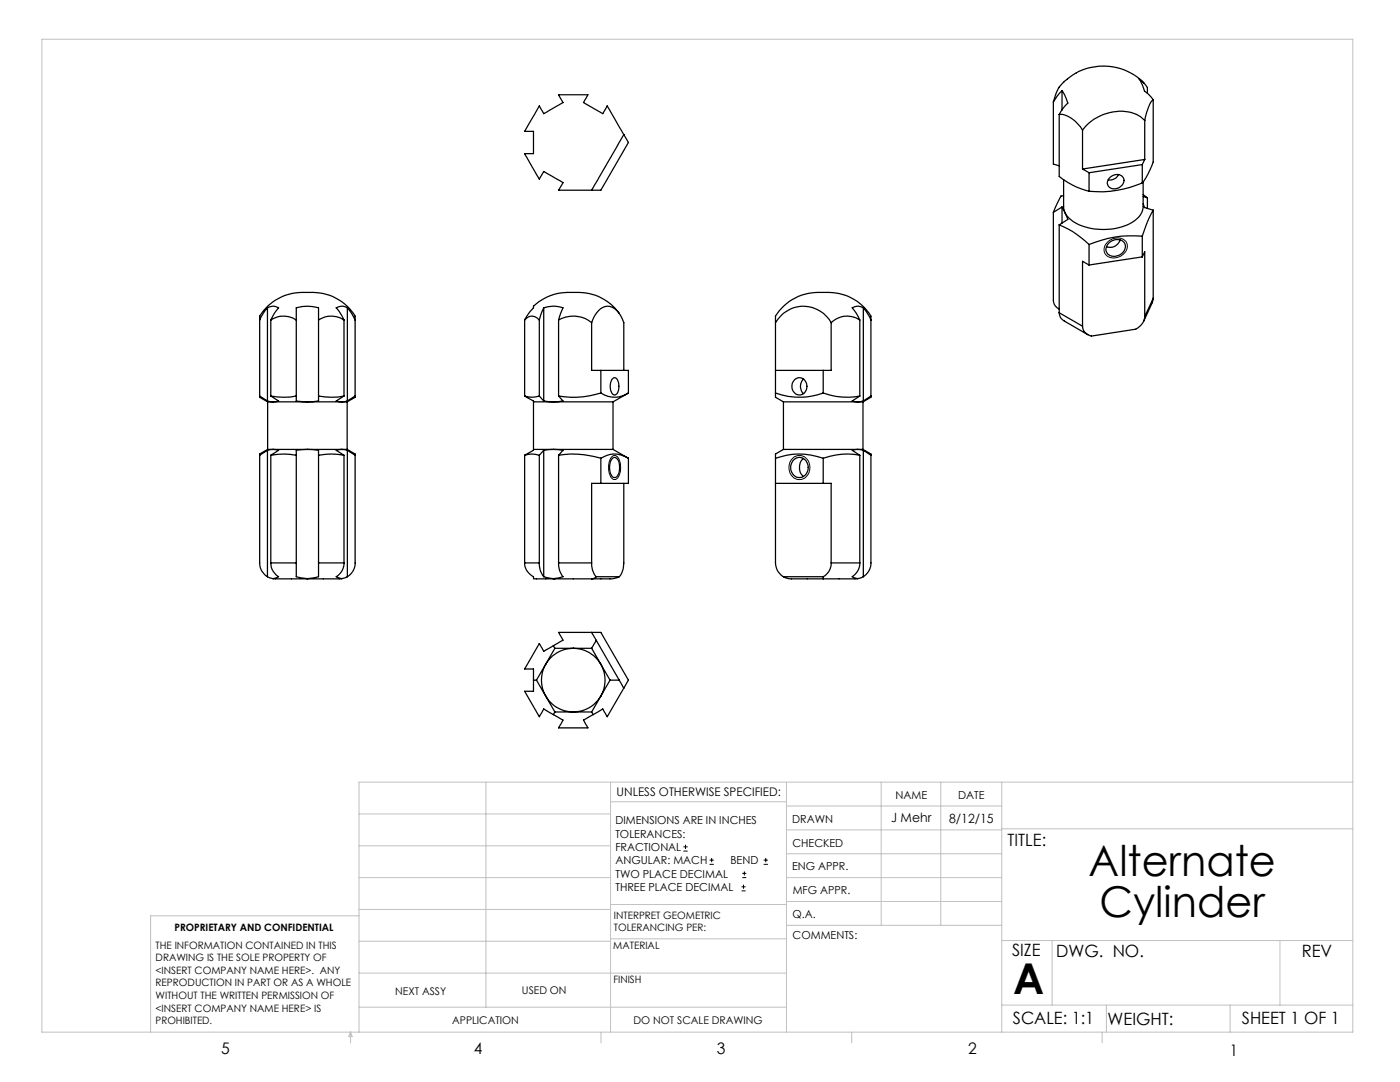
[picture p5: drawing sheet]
<svg xmlns="http://www.w3.org/2000/svg" width="279mm" height="216mm" viewBox="0 0 279 216" stroke-linecap="round" stroke-linejoin="round" font-family="sans-serif">
<g fill="none" stroke="#000" stroke-width=".2">
<path d="M220.9 48.4a2.46 2.46 0 0 1 3.9 0 2.33 2.33 0 0 1-2.1 3 1.77 1.77 0 0 1-2.2-.8 1.77 1.77 0 0 1 .4-2.2zM122.1 91.1a.84 .84 0 0 1 .9-.2 .84 .84 0 0 1 .5 .8 3.6 3.6 0 0 1-.5 3.9l-.1 .1a1.16 1.16 0 0 1-1.3-1.2 3.8 3.8 0 0 1 .5-3.4zM158 91.7a2.07 2.07 0 0 1 2.4-.6 2.07 2.07 0 0 1 1.2 2.2 2.08 2.08 0 0 1-1.3 2.2 2.08 2.08 0 0 1-2.4-.7l-.3-.6-.2-.9 .3-1.1zM136.4 169.8h.8M136.4 169h.8M136.8 168.6v.8M141.6 172.5h.9M141.6 171.6h.9M142 171.2v.8M148 177.8h.8M148 177h.8M148.1 175.1h.8"/>
<path d="M148.1 174.3h.8M148.4 176.5v.8M148.6 173.9v.8M152.4 172.5h.8M152.4 171.6h.8M152.8 171.2v.8"/>
</g>
<g fill="none" stroke="#c0c0c0" stroke-width=".2">
<path d="M8.4 7.8h261.6v198.2h-261.6zM97 156.1v44.9M121.8 156.1v49.9M121.8 160h35.2M157 156.1v49.9M175.9 156.1v28.5M187.7 156.1v28.5M199.9 156.1v49.9M270 156.1h-198.4v49.9M71.6 175.1h50.2M71.6 168.8h50.2M71.6 162.4h50.2"/>
<path d="M157 170.4h42.9M157 165.6h42.9M157 160.8h42.9M157 175.1h42.9M157 179.9h42.9M199.9 165.4h70.1M71.6 194.2h85.4M71.6 187.8h50.2M71.6 181.5h50.2M71.6 182.7h-41.5v23.3M121.8 187.3h35.2M121.8 180.5h35.2"/>
<path d="M157 184.6h42.9M199.9 187.7h70.1M210 187.7v12.9M255.4 187.7v12.9M70 206v2.1M70 206l.3 .8h-.7zM71.6 201h85.4M119.9 206v2.1M170 206v2.1M199.9 200.6h70.1M220 206v2.1M220.8 200.6v5.4"/>
<path d="M245.5 200.6v5.4"/>
</g>
<g fill="none" stroke="#000" stroke-width=".25">
<path d="M211.9 18.1l.6 .8 .6 1.7-1 1.1-.7 1.1M211.9 18.1l-.9 1.1-.8 1.2M211.9 18.1v3.8M228.2 16.5a11.3 11.3 0 0 0-17 1.2l-1 2.7M228.3 16.6h.1M229 18.6v-1.1l-.8-1-.9-.8 .6 1.1 .5 1.4 1 .8 .8 .9M230.2 19.9a5 5 0 0 0-1.5 3l-.2 1.1M230.2 19.9v12.4l-1.1 2.4-1.1 1.8M124.5 26.8l-3.3-5.7-.9 1.6-3.8-2.2 .8-1.6h-5.8l.9 1.6-3.9 2.2-.9-1.6-2 3.6-.9 1.5h1.8v4.5h-1.8l2.9 5 .9-1.5 3.9 2.2-.9 1.6h6.6M124.5 26.8l-6.4 11.2M124.5 26.8l.9 1.6-5.5 9.6h-1.8M210.2 20.4v12.3l1.2 .4"/>
<path d="M211.4 22.8a5.7 5.7 0 0 1 4.6 3.2M211.4 22.8v12.4l1.6 1.2 1.9 1 2.4 .8M212.3 35.8v5.6l.2 1M212.3 39.1h-.6l-1.5 3.3M216 26v7.7M216 33.7l1.3 .8M217.3 34.5v3.7M221.4 35.5a1.62 1.62 0 0 1 1.6-.7 1.62 1.62 0 0 1 1.3 1.2 1.85 1.85 0 0 1-1.2 1.6 1.85 1.85 0 0 1-2-.6l-.1-.6zM223.2 34.9a1.88 1.88 0 0 1-2 .9M228 36.5a21.9 21.9 0 0 1-10.7 1.7M228 32.8v3.7M228 32.8l-10.7 1.7"/>
<path d="M228.1 36.3v4.9a4.4 4.4 0 0 1-3.2 3.7 12.5 12.5 0 0 1-10.7-.7l-1-.8-.7-1M228.1 38.8l.9 .7M228.1 39.2l.9 .3M228.5 24a7.1 7.1 0 0 0-7-1.5 9.6 9.6 0 0 0-5.5 3.5M228.5 31.8l-12.5 1.9M228.5 24v7.8M228.5 31.8l-.5 1M229 39.5v2.1M210.2 42.4v17.5a2.01 2.01 0 0 0 1.2 1.8M211.4 44.9l.7 .3a19.1 19.1 0 0 1 5.2 3.6M211.4 44.9v17.5M211.9 41.3l.6 1.1"/>
<path d="M211.9 41.3v3.2M211.9 41.3l-1.7 1.1M212.5 42.4l.6 1.4-1.7 1.1M217.3 52.9l-1.3-.8v13M217.3 48.8v4.1M221.2 48.6a2.01 2.01 0 0 1 3.3 .1 2.09 2.09 0 0 1-1.1 2.2 2.09 2.09 0 0 1-2.5-.5 1.53 1.53 0 0 1 .3-1.8zM223.6 47.9a2.07 2.07 0 0 1-2.8 1.3M228 47.1a21.9 21.9 0 0 0-10.7 1.7M228 51.3l.5-1.1v13M228 47.1v4.2M228 51.3l-10.7 1.6M228.1 40.6l.3 .8 1.8 .5"/>
<path d="M230.2 41.9l-1.1 2.1-1.1 3.1M230.2 59.5l-.3 .9-1.7 3.7M230.2 41.9v17.6M230.2 59.5l-1.7 3.7M51.8 63.9v-.7a10.5 10.5 0 0 1 10.3-4.9 9.8 9.8 0 0 1 8.8 4.8v.8M51.8 79v.3l1.6 .9M51.8 79l1.6 1M51.8 63.9v15.1M53.4 61.4a2.05 2.05 0 0 1 2.2 0l-.9 1.2-.7 1.3M53.4 61.4l-.9 1.1-.7 1.4M53.4 61.4v18.6M54 63.9a4.4 4.4 0 0 1 5.1 0"/>
<path d="M54 79a13.2 13.2 0 0 0 5.1 0M54 79l1.6 1-1.1 .2M54 63.9v15.1M59.1 63.9v-2.5a7.9 7.9 0 0 1 4.5 0v2.5M59.1 79v1l2.2 .2M59.1 63.9v15.1M63.6 63.9a4.4 4.4 0 0 1 5.1 0M63.6 79a13.2 13.2 0 0 0 5.1 0M63.6 79v1l-2.3 .2M63.6 63.9v15.1M68.7 79l-1.6 1 1.1 .2M68.7 63.9v15.1"/>
<path d="M69.3 61.4l.9 1.2 .7 1.3M69.3 61.4l-.5-.2a2.1 2.1 0 0 0-1.7 .2l.8 1.1 .8 1.4M69.3 61.4v18.6M70.9 79v.3l-1.6 .9M70.9 79l-1.6 1M70.9 63.9v15.1M104.7 63.9a1.75 1.75 0 0 1 2.9 0M104.7 79l1.8 1v.2M104.7 79a4.5 4.5 0 0 0 2.9 0M104.7 63.9v15.1M107.6 79l.9 1M107.6 63.9v15.1"/>
<path d="M108.5 61.4a5.8 5.8 0 0 1 3.9 0l-.9 2.5M108.5 61.4l-.9 2.5M108.5 61.4v18.6M111.5 63.9a5.8 5.8 0 0 1 6.6 .5M111.5 79l.9 1-1.9 .2M111.5 63.9v15.1M118.1 64.4a4.1 4.1 0 0 1 3.1-3.3 4.1 4.1 0 0 1 3.3 3.3v9.5M118.1 64.4v9.5h7.3v4.5M119.9 78.4a17.7 17.7 0 0 1-8.4 .6M119.9 78.4a4.9 4.9 0 0 0 5.5 0M119.9 73.9v4.5M122.1 75.7a.65 .65 0 0 1 .7-.3 .65 .65 0 0 1 .5 .7 2.37 2.37 0 0 1-.5 2.7 1.32 1.32 0 0 1-1-1.6v-.8z"/>
<path d="M123.6 62.5a11 11 0 0 0-9.9-4.2 9.8 9.8 0 0 0-7.2 2.9v.2l-.7 .8-1.1 1.7M125.4 78.4l-3.1 1.8M154.8 78.4v.9l1.6 .9M154.8 78.4a13.7 13.7 0 0 0 9.5 0M154.8 64.4a6.4 6.4 0 0 1 11.1 0M154.8 64.4v14M158.6 75.7a1.51 1.51 0 0 1 1.8 0 1.51 1.51 0 0 1 .6 1.7 1.5 1.5 0 0 1-1.7 1.4 1.5 1.5 0 0 1-1.3-1.9l.2-.5zM160.3 75.6a2.11 2.11 0 0 0 0 2.9M164.3 78.4a13.7 13.7 0 0 0 7.3 .6M164.3 73.9v4.5M165.9 64.4v9.5h-11.1M171.6 63.9a4.5 4.5 0 0 0-5.7 .5"/>
<path d="M171.6 79l-1.5 1 1.1 .2M171.6 63.9v15.1M172.3 61.4l.8 1.2 .7 1.3M172.3 61.4l-.6-.2a2.01 2.01 0 0 0-1.6 .2l.8 1.1 .7 1.4M172.3 61.4v18.6M173.8 63.9v-.8a10.6 10.6 0 0 0-10.2-4.8 9.7 9.7 0 0 0-8.8 4.9v1.2M173.8 79v.3l-1.6 .9M173.8 79l-1.5 1M173.8 63.9v15.1M211.4 62.4l.2 .9 .6 .6 4.9 2.9M211.4 62.4l4.6 2.7M228.5 63.2a3 3 0 0 1-1.8 2.5l-8.9 1.4a2.19 2.19 0 0 1-1.8-2"/>
<path d="M51.8 90.8v21.5a3.2 3.2 0 0 0 1.6 2.8M53.4 80l1.1 .2M53.4 89.9v25.2M53.4 89.9l-1.6 .9M53.4 89.7h1.1M53.4 80.2h1.1M53.4 89.7l-1.6 .9v.2M53.4 80.2v9.5M54 90.8a13.2 13.2 0 0 1 5.1 0M54 90.8v21.5M54.5 89.7l1.1 .2-1.6 .9M54.5 89.7h6.8"/>
<path d="M54.5 80.2h6.8M54.5 89.7l-1.1 .2M59.1 90.8v21.5M61.3 80.2h6.9M61.3 89.7l2.3 .2v.9M61.3 89.7h6.9M61.3 89.7l-2.2 .2v.9M63.6 90.8a13.2 13.2 0 0 1 5.1 0M63.6 90.8v21.5M68.2 89.7l-1.1 .2 1.6 .9M68.2 89.7h1.1M68.2 80.2h1.1"/>
<path d="M68.2 89.7l1.1 .2M68.7 90.8v21.5M69.3 89.7l1.6 .9v.2M69.3 80.2v9.5M69.3 80l-1.1 .2M69.3 89.9v25.2M69.3 89.9l1.6 .9M70.9 90.8v21.5a3.2 3.2 0 0 1-1.6 2.8M104.7 90.8a4.5 4.5 0 0 1 2.9 0M104.7 90.8v21.5M106.5 89.7h4M106.5 80.2h4"/>
<path d="M106.5 89.7v.2l-1.8 .9M106.5 80.2v9.5M107.6 90.8v21.5M108.5 80l2 .2M108.5 89.9v25.2M108.5 89.9l-.9 .9M110.5 89.7l1.9 .2-.9 .9M110.5 89.7h11.8M110.5 80.2h11.8M110.5 89.7l-2 .2M111.5 90.8a18.7 18.7 0 0 1 8.4 .6M111.5 90.8v21.5"/>
<path d="M119.9 91.4a4.9 4.9 0 0 1 5.5 0M119.9 91.4v5M122.3 91.4a.95 .95 0 0 1 1.3 1 2.68 2.68 0 0 1-.7 2.8 1.15 1.15 0 0 1-1.2-1.3 2.89 2.89 0 0 1 .6-2.5zM122.3 89.7l3.1 1.7M122.3 80.2v9.5M124.5 96.4v15.9a4.2 4.2 0 0 1-.9 2.8M125.4 91.4v5h-7.3v15.9M154.8 91.4a13.8 13.8 0 0 1 9.5 0M154.8 91.4v20.9a3.2 3.2 0 0 0 1.6 2.8M154.8 96.4h11.1v15.9M156.4 80.2h14.8M156.4 89.7l-1.6 .9v.8"/>
<path d="M156.4 89.7h14.8M156.4 80.2v9.5M158.3 91.9a1.73 1.73 0 0 1 2-.5 1.73 1.73 0 0 1 1 1.9 1.76 1.76 0 0 1-1.8 2 1.76 1.76 0 0 1-1.7-2l.1-.6zM160.3 91.5a2.43 2.43 0 0 0 0 3.6M164.3 91.4v5M171.2 89.7l-1.1 .2 1.5 .9M171.2 89.7h1M171.2 80.2h1M171.2 89.7l1.1 .2M171.6 90.8a13.7 13.7 0 0 0-7.3 .6M171.6 90.8v21.5M172.2 89.7l1.6 .9v.2"/>
<path d="M172.2 80.2v9.5M172.3 80l-1.1 .2M172.3 89.9v25.2M172.3 89.9l1.5 .9M173.8 90.8v21.5a3.2 3.2 0 0 1-1.5 2.8M53.4 115.1l1.1 .4M54 112.3a3.2 3.2 0 0 0 1.6 2.8l-1.1 .4M54 112.3h5.1M54.5 115.5h13.7M59.1 112.3v2.8l2.2 .4M61.3 115.5h.1M63.6 112.3v2.8l-2.3 .4"/>
<path d="M63.6 112.3h5.1M68.7 112.3a3.2 3.2 0 0 1-1.6 2.8l1.1 .4M69.3 115.1l-1.1 .4M104.7 112.3a3 3 0 0 0 1.8 2.8v.4h.2h15.5l1.4-.4M104.7 112.3h2.9M107.6 112.3a4.1 4.1 0 0 0 .9 2.8M108.5 115.1l2 .4M110.5 115.5h.2M111.5 112.3a4.1 4.1 0 0 0 .9 2.8l-1.9 .4M111.5 112.3h6.6M118.1 112.3a3.8 3.8 0 0 0 .9 2.8M119 115.1l-.7 .4h-.2"/>
<path d="M119 115.1h4.6M156.4 115.1l1.2 .4h13.6M156.4 115.1h7.9M164.3 115.1v.4M165.9 112.3a3 3 0 0 1-1.6 2.8M165.9 112.3h5.7M171.6 112.3a3.2 3.2 0 0 1-1.5 2.8l1.1 .4M172.3 115.1l-1.1 .4M106.5 135.7v2.2h-1.8l2.9 5.1 .9-1.5 2 1.1M106.5 135.7h.6M107.1 135.7l3.6 6.4M108.9 132.5l-1.8 3.2"/>
<path d="M110.5 128.8l1.9-1.1-.9-1.5h8.4l5.5 9.5-4.2 7.3-.9-1.5-1.9 1.1M110.5 128.8l-2 1.2-.9-1.6-2.9 5.1h1.8v2.2M110.5 128.8l.2 .6M110.7 129.4l-1.8 3.1M110.7 129.4h7.4M118.1 126.2l.9 1.6M118.1 129.4l3.6 6.3M119 127.8l-.9 1.6M119 127.8l4.6 7.9M121.7 135.7h1.9M121.7 135.7l-3.6 6.4M123.6 135.7l.9 1.6"/>
<path d="M110.5 142.6l1.9 1.1-.9 1.5h5.8l-.8-1.5 1.9-1.1M110.7 142.1l-.2 .5M110.7 142.1h7.4M118.1 142.1l.3 .5"/>
<circle cx="114.4" cy="135.7" r="6.4"/>
</g>
<g font-size="8.5">
<text x="217.3" y="174.9">Alternate</text>
<text x="219.4" y="183">Cylinder</text>
<text x="202.2" y="198.3">A</text>
</g>
<g font-size="3.4">
<text x="201.1" y="168.8">TITLE:</text>
<text x="202" y="190.8">SIZE</text>
<text x="210.8" y="190.9">DWG. NO.</text>
<text x="259.8" y="191">REV</text>
<text x="202.1" y="204.4">SCALE: 1:1</text>
<text x="221" y="204.5">WEIGHT:</text>
<text x="247.8" y="204.4">SHEET 1 OF 1</text>
</g>
<g font-size="3.2">
<text x="44.2" y="210.4">5</text>
<text x="94.6" y="210.3">4</text>
<text x="143.1" y="210.4">3</text>
<text x="193.2" y="210.3">2</text>
<text x="245.4" y="210.6">1</text>
</g>
<g font-size="2.5">
<text x="177.8" y="164.1">J Mehr</text>
<text x="189.4" y="164.2">8/12/15</text>
</g>
<text font-size="2.4" x="123.1" y="158.9">UNLESS OTHERWISE SPECIFIED:</text>
<g font-size="2.2">
<text x="178.7" y="159.4">NAME</text>
<text x="191.2" y="159.4">DATE</text>
<text x="122.8" y="164.5">DIMENSIONS ARE IN INCHES</text>
<text x="122.8" y="167.1">TOLERANCES:</text>
<text x="158.1" y="164.2">DRAWN</text>
<text x="122.8" y="169.8">FRACTIONAL</text>
<text x="122.8" y="172.5">ANGULAR: MACH</text>
<text x="145.8" y="172.5">BEND</text>
<text x="158.1" y="173.7">ENG APPR.</text>
<text x="158.2" y="169.1">CHECKED</text>
<text x="122.8" y="175.1">TWO PLACE DECIMAL</text>
<text x="122.8" y="177.8">THREE PLACE DECIMAL</text>
<text x="158.2" y="178.4">MFG APPR.</text>
<text x="158.2" y="183.2">Q.A.</text>
<text x="158.2" y="187.4">COMMENTS:</text>
</g>
<g font-size="2.1">
<text x="78.8" y="198.5">NEXT ASSY</text>
<text x="104.2" y="198.4">USED ON</text>
<text x="90.2" y="204.3">APPLICATION</text>
<text x="126.4" y="204.3">DO NOT SCALE DRAWING</text>
</g>
<g font-size="2">
<text x="34.8" y="185.7">PROPRIETARY AND CONFIDENTIAL</text>
<text x="122.5" y="183.3">INTERPRET GEOMETRIC</text>
<text x="122.5" y="185.9">TOLERANCING PER:</text>
<text x="31.1" y="189.3">THE INFORMATION CONTAINED IN THIS</text>
<text x="31.1" y="191.8">DRAWING IS THE SOLE PROPERTY OF</text>
<text x="122.4" y="189.4">MATERIAL</text>
<text x="31.1" y="194.3">&lt;INSERT COMPANY NAME HERE&gt;. ANY</text>
<text x="31.1" y="196.8">REPRODUCTION IN PART OR AS A WHOLE</text>
<text x="122.4" y="196.2">FINISH</text>
<text x="31.1" y="199.4">WITHOUT THE WRITTEN PERMISSION OF</text>
<text x="31.1" y="201.9">&lt;INSERT COMPANY NAME HERE&gt; IS</text>
<text x="31.1" y="204.4">PROHIBITED.</text>
</g>
</svg>
